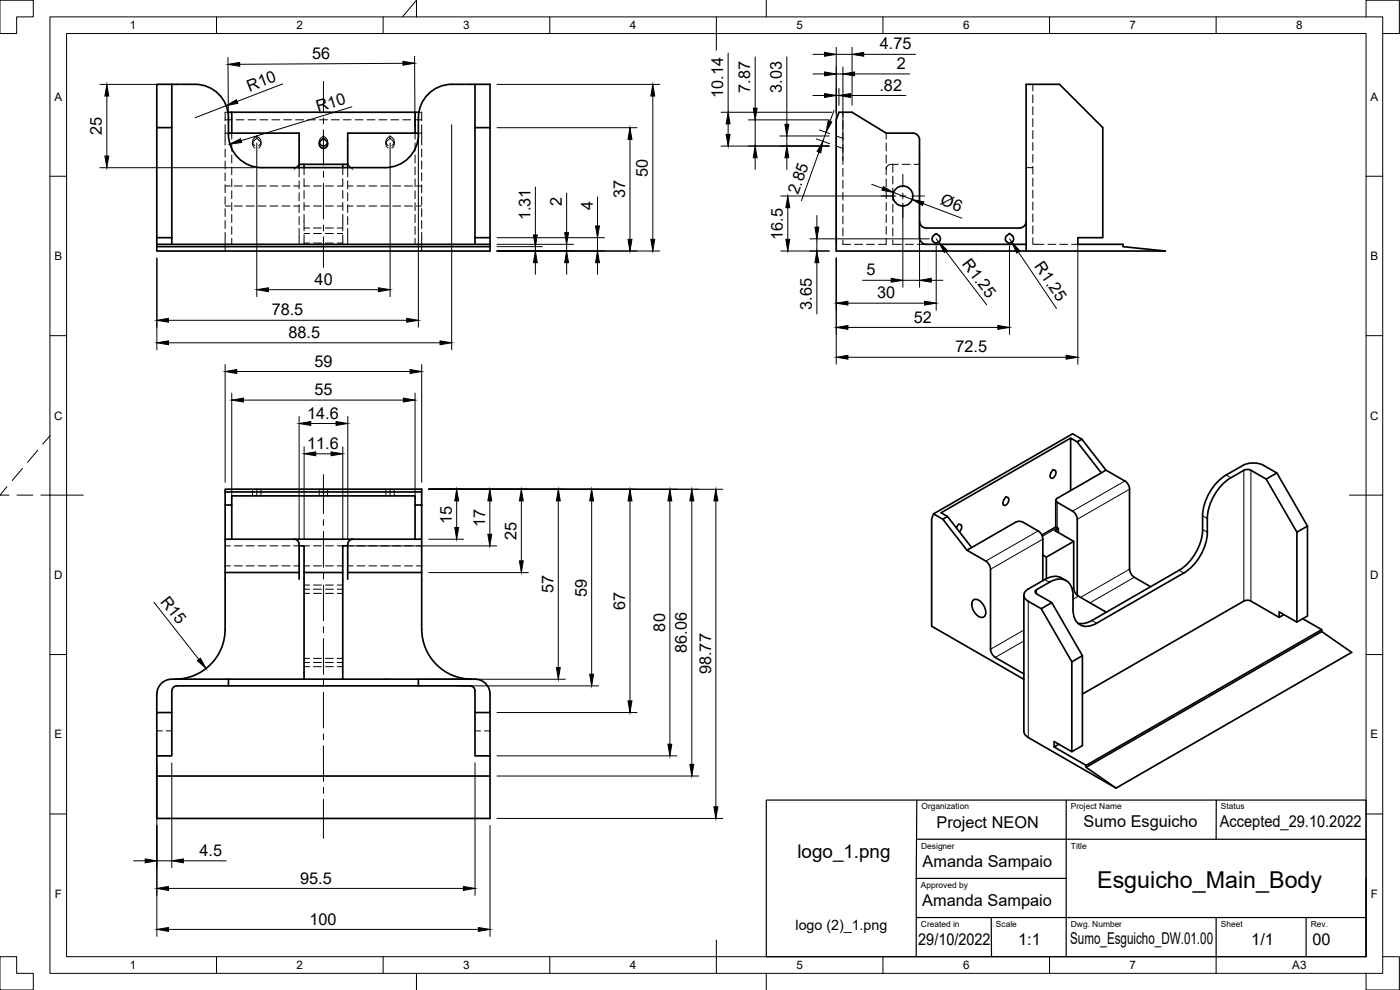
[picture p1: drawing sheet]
<svg xmlns="http://www.w3.org/2000/svg" width="420mm" height="297mm" viewBox="0 0 420 297" stroke-linecap="round" stroke-linejoin="round" font-family="sans-serif">
<!-- layer: Hidden -->
<g fill="none" stroke="#000" stroke-width=".3">
<path d="M67.6 39.9v3.6M67.6 39.9h1M67.6 37.4v2.5M67.6 35.9h2.1M68.4 33.7h-.8v2.5M69.6 39.9v1.8M70.9 35.9h2.3M74.4 35.9h2.4M78 35.9h2.4M81.6 35.9h2.4M85.2 35.9h2.3M88.7 35.9h2.4"/>
<path d="M92.3 35.9h2.4M95.9 35.9h2.4M99.4 35.9h2.4M103 35.9h2.4M106.6 35.9h2.4M110.2 35.9h2.3M113.7 35.9h2.4M117.3 35.9h2.4M120.9 35.9h2.4M124.4 35.9h2.2M124.6 39.9v1.8M125.6 39.9h1v3.6"/>
<path d="M125.7 33.7h.9v2.5M126.6 37.4v2.5M253 33.7v1.3M253 36.2v2.4M253 39.8v2.4M266 39.9v1.8M310 25.3v2M310 28.5v2.3M310 32v2.4M310 35.6v2.4M310 39.2v2.4M67.6 44.7v2.4"/>
<path d="M67.6 48.3v2.4M67.6 51.9v2.4M67.6 55.4v2.4M67.6 59v2.4M67.6 55.8h1.5M69.6 42.9v2.4M69.6 46.5v2.4M69.6 50.1v2.4M69.6 53.7v2.3M69.6 57.2v2.4M70.3 55.8h2.4M73.9 55.8h2.4"/>
<path d="M75.8 42.5v.7M76.5 43.7a1.36 1.36 0 0 1-.2-2.2l.8-.7v.7l.7 .7a1.35 1.35 0 0 1-.2 2.2M77.1 40.8l.7 .7a1.35 1.35 0 0 1-.2 2.2M77.1 41.5l-.8 .7a1.38 1.38 0 0 0 .2 2.2M77.5 55.8h2.3M78.3 42.5v.7M81 55.8h2.4M84.6 55.8h2.4M88.2 55.8h1.6M89.8 49.3l-1.5 1.5M89.8 50.3v2.8M89.8 54.3v2.3"/>
<path d="M89.8 57.8v2.4M91.2 50.3v2.1M91.2 53.6v2.4M91.2 57.2v2.3M91.2 55.8h1.7M94.1 55.8h2.4M95.8 42.5v.7M97.1 41.5v-.7l-1.1 1.1-.1 .9M97.1 40.8l1 1.1 .2 .9M97.7 55.8h2.3M98.3 42.5v.7M101.2 55.8h1.7"/>
<path d="M102.9 50.3v2.1M102.9 53.6v2.4M102.9 57.2v2.3M104.4 49.3l1.5 1.5M104.4 50.3v2.8M104.4 54.3v2.3M104.4 57.8v2.4M104.4 55.8h1.5M107.1 55.8h2.4M110.7 55.8h2.4M114.3 55.8h2.3M115.8 42.5v.7"/>
<path d="M116.5 43.7a1.36 1.36 0 0 1-.2-2.2l.8-.7v.7l-.8 .7a1.35 1.35 0 0 0 .2 2.2M117.1 40.8l.7 .7a1.38 1.38 0 0 1-.2 2.2M117.1 41.5l.7 .7a1.38 1.38 0 0 1-.2 2.2M117.8 55.8h2.4M118.3 42.5v.7M121.4 55.8h2.4M124.6 42.9v2.4M124.6 46.5v2.4M124.6 50.1v2.4M124.6 53.7v2.3M124.6 57.2v2.4M125 55.8h1.6"/>
<path d="M126.6 44.7v2.4M126.6 48.3v2.4M126.6 51.9v2.4M126.6 55.4v2.4M126.6 59v2.4M251 40.8l2 .7M251 43.8l2 .7M253 43.4v2.3M253 47v2.3M253 50.5v2.4M253 54.1v2.4M253 57.7v2.4"/>
<path d="M266 42.9v2.4M266 46.5v2.4M266 50.1v2.4M266 53.7v2.3M266 57.2v2.4M267.9 49.3a1.6 1.6 0 0 0-1.9 1.5M267.9 49.3h1.7M267.9 49.3v2.4M267.9 52.9v2.4M267.9 56.4v3.7M270.8 49.3h2.4M274.3 49.3h1.6"/>
<path d="M308 50.3h2M310 42.8v2.3M310 46.3v2.4M310 49.9v2.4M310 53.5v2.4M310 57.1v2.3M67.6 69.7v5.6M67.6 62.6v2.4M67.6 66.2v2.3M67.6 61.8h1.5M69.6 60.8v2.4M69.6 64.4v2.4"/>
<path d="M69.6 68v2.3M69.6 71.5v1.8M70.3 61.8h2.4M73.9 61.8h2.4M77.5 61.8h2.3M81 61.8h2.4M84.6 61.8h2.4M88.2 61.8h1.6M89.8 68.5v4.8M89.8 61.4v2.4M89.8 65v2.4M91.2 68.4h1.7"/>
<path d="M91.2 60.7v2.4M91.2 64.3v5M91.2 70.4v2.9M91.2 70.1h1.7M91.2 72.9h1.7M91.2 61.8h1.7M94.1 68.4h2.4M94.1 70.1h2.4M94.1 72.9h2.4M94.1 61.8h2.4M97.7 68.4h2.3M97.7 70.1h2.3"/>
<path d="M97.7 72.9h2.3M97.7 61.8h2.3M101.2 68.4h1.7M101.2 70.1h1.7M101.2 72.9h1.7M101.2 61.8h1.7M102.9 60.7v2.4M102.9 64.3v5M102.9 70.4v2.9M104.4 68.5v4.8M104.4 61.4v2.4M104.4 65v2.4"/>
<path d="M104.4 61.8h1.5M107.1 61.8h2.4M110.7 61.8h2.4M114.3 61.8h2.3M117.8 61.8h2.4M121.4 61.8h2.4M124.6 60.8v2.4M124.6 64.4v2.4M124.6 68v2.3M124.6 71.5v1.8M125 61.8h1.6M126.6 69.7v5.6"/>
<path d="M126.6 62.6v2.4M126.6 66.2v2.3M253 72v1.3h2.3M253 61.2v2.4M253 64.8v2.4M253 68.4v2.4M256.5 73.3h2.4M260.1 73.3h2.3M266 71.5v1.8h-2.4M266 60.8v2.4M266 64.4v2.4M266 68v2.3"/>
<path d="M267.9 72v1.3h2.7M267.9 61.3v2.4M267.9 64.9v2.4M267.9 68.4v2.4M271.8 73.3h2.4M275.3 73.3h2.7M310 71.3v2h3.3M310 60.6v2.4M310 64.2v2.4M310 67.8v2.4M314.5 73.3h2.4M318.1 73.3h2.3"/>
<path d="M321.6 73.3h1.9M75.8 146.8v2M77.1 146.8v2M78.3 146.8v2M95.8 146.8v2M97 146.8v2M98.3 146.8v2M115.8 146.8v2M117.1 146.8v2M118.3 146.8v2M67.6 169.8h1.5M67.6 163.8h1.5"/>
<path d="M70.3 169.8h2.4M70.3 163.8h2.4M73.9 169.8h2.4M73.9 163.8h2.4M77.5 169.8h2.3M77.5 163.8h2.3M81 169.8h2.4M81 163.8h2.4M84.6 169.8h2.4M84.6 163.8h2.4M88.2 169.8h1.6M88.2 163.8h1.6"/>
<path d="M91.2 176.8h1.7M91.2 178h1.7M91.2 175.5h1.7M91.2 169.8h1.7M91.2 163.8h1.7M94.1 176.8h2.4M94.1 178h2.4M94.1 175.5h2.4M94.1 169.8h2.4M94.1 163.8h2.4M97.7 176.8h2.3M97.7 178h2.3"/>
<path d="M97.7 175.5h2.3M97.7 169.8h2.3M97.7 163.8h2.3M101.2 176.8h1.7M101.2 178h1.7M101.2 175.5h1.7M101.2 169.8h1.7M101.2 163.8h1.7M104.4 169.8h1.5M104.4 163.8h1.5M107.1 169.8h2.4M107.1 163.8h2.4"/>
<path d="M110.7 169.8h2.4M110.7 163.8h2.4M114.3 169.8h2.3M114.3 163.8h2.3M117.8 169.8h2.4M117.8 163.8h2.4M121.4 169.8h2.4M121.4 163.8h2.4M125 169.8h1.6M125 163.8h1.6M91.2 198.8h1.7M91.2 197.5h1.7"/>
<path d="M94.1 198.8h2.4M94.1 197.5h2.4M97.7 198.8h2.3M97.7 197.5h2.3M101.2 198.8h1.7M101.2 197.5h1.7M47.1 219.3h1.6M49.9 219.3h1.7M91.2 200h1.7M94.1 200h2.4M97.7 200h2.3M101.2 200h1.7"/>
<path d="M142.6 219.3h1.6M145.4 219.3h1.7"/>
</g>
<!-- layer: Visible -->
<g fill="none" stroke="#000" stroke-width=".51">
<path d="M47.1 25.3h4.5v13h-4.5zM47.1 38.3v35M51.6 25.3h1.5a19.6 19.6 0 0 1 9.1 .7 10 10 0 0 1 6.4 9.3 18.6 18.6 0 0 0 .6 8.6 10 10 0 0 0 9.4 6.4h37a10 10 0 0 0 10-10 18.6 18.6 0 0 1 .7-8.6 10 10 0 0 1 9.3-6.4h7M51.6 38.3v35M68.4 33.7h57.3M68.6 39.9h21.2v10.4M69.6 33.7v6.2M124.6 33.7v6.2M125.6 39.9h-21.2v10.4M142.6 25.3v13h4.5M142.6 25.3h4.5v48M142.6 38.3v35"/>
<path d="M274 39.9h-8l-10.3-6.2h-3.9l-.8 2.2v39.4h98.7l-12.7-1.3v-.7h-13.5v-2h7.5v-33l-13-13h-10v50M274 39.9a2 2 0 0 1 2 2l-.1 29.4M89.8 49.3h14.6M91.2 49.3v1M95.9 42.8a1.24 1.24 0 0 0 1.2 1 1.24 1.24 0 0 0 1.2-1M96.3 42.2l.8-.7a1.84 1.84 0 0 1 1.2 2.1 1.29 1.29 0 0 1-2 .6 1.29 1.29 0 0 1 0-2zM102.9 49.3v1M47.1 73.3v.7h100M47.1 73.3h100M47.1 71.3h4.5M142.6 71.3h4.5M147.1 73.3v2h-100v-1.3"/>
<path d="M276 71.3a2 2 0 0 0 2 2h30M280.2 70.7l.8-.6a1.82 1.82 0 0 1 1.2 1.6 1.26 1.26 0 0 1-1.8 1.1 1.26 1.26 0 0 1-.2-2.1zM302.2 70.7l.8-.6 .7 .6M303.8 70.7a1.26 1.26 0 0 1 .1 1.8 1.26 1.26 0 0 1-1.9 0 1.26 1.26 0 0 1 .2-1.8M308 66.4a2.04 2.04 0 0 1-2 2h-28a2 2 0 0 1-2-2M321.3 131.5l-38.9 22.3 2 1.2M323.3 132.6l1.4-.8 7.2 9.3-1.4 .8zM323.3 132.6l-2-1.1v15.7M324.7 131.8l-2.8-1.6-41.7 24-.6 1.5v32.2l27.7 15.9M372.9 139.7a23.5 23.5 0 0 0-7.7 5.1 15.8 15.8 0 0 0-4.3 10v4.1M372.9 139.7a7 7 0 0 1 6.4 0M379.3 139.7l3.9 2.2-3.2 1.8-5-2.8h-.9l-.8 .2"/>
<path d="M67.6 146.8h59v.8h-59zM67.6 147.6v3.9M69.6 151.5v-2.7h55v2.7M124.6 151.5h2v10.3h-2zM126.6 147.6v3.9M280.2 154.2l2.8 1.6M287.2 158.1l.5-.9a1.14 1.14 0 0 1 .9 .9 1.14 1.14 0 0 1-.4 1.2l-.3 .2M287.2 158l-.2 .3M301.9 149.1a1.22 1.22 0 0 1 .9 1 1.22 1.22 0 0 1-.7 1.2l-.2 .2a.64 .64 0 0 1-.8-.1 .64 .64 0 0 1-.1-.8zM311.6 159.3l-4.6-2.6-.9-.3-.9 .1-15 8.6 6 3.5 .7 .8 .3 .9 .1 24.5 .2 .9 .5 .9 .7 .6 8.6 5M311.6 159.3l1 1 .4 1.4v12.5M316.6 141.1l-.6-.2-.5 .9"/>
<path d="M316.6 141.1a1.52 1.52 0 0 1-1.1 2.4l-.4-.7 .4-1M316.8 150.1v8l-4.1 2.4M316.9 158.1l.7 .5v1.2M317.3 149.5l-.4 .5 .1 .5 5.3 3.1 .6 .8 .4 1v23.2M317.6 158.6l-1 .6 5.6 3.2-8.2 4.8-1-.7M330.5 141.9l-13.2 7.6M331.9 141.1l5.7 3.2M337.6 144.3l.7 .6 .7 1.4 .1 24.9 .3 1 .6 .7 5.3 3.1M360.9 158.9a15.6 15.6 0 0 1-7 12.2l-26.2 15.1M369.4 143.3a15.6 15.6 0 0 0-7.1 12.3 17.2 17.2 0 0 1-1.4 9.9l-2.1 3.3-2.6 2.5-27.1 15.7M373.3 141.1l-3.9 2.2M380 143.7l9.2 16 3.2-1.9"/>
<path d="M383.2 141.9l9.2 15.9M389.2 159.7v27M392.4 157.8v27l-3.2 1.9-5.3-3.1v1.6M67.6 161.8v-10.3h2v10.3M88.3 161.8a1.49 1.49 0 0 1 1.5 1.5v10.5M89.8 163.8h1.4v8h11.7v-8h1.5M89.8 171.8h-22.2v17a15 15 0 0 1-15 15M91.2 171.8v32M102.9 171.8v32M105.9 161.8a1.49 1.49 0 0 0-1.5 1.5v10.5M124.6 161.8h-57v10M126.6 171.8v17a15 15 0 0 0 15 15"/>
<path d="M126.6 161.8v10h-22.2M291.6 164.3l-7.2-9.3-1.4 .8 7.2 9.3M307.3 178.6v40.8l.2 .8 1.1 1.1 26.3 15.2M311.1 178.2l4.6 2.6M311.1 178.1l-.4-.7 .4-.5a13.4 13.4 0 0 1 6.8-3.2 4.2 4.2 0 0 1 4.1 5.1 12.8 12.8 0 0 0 .7 7.2 4.2 4.2 0 0 0 6.4 1M313.5 173.9l-4.9 2.8a1.93 1.93 0 0 0-1.3 1.9 1.93 1.93 0 0 0 1.3 1.8M314 167.2v6.4M318.5 173.4l1.4 .8M318.5 173.4a5 5 0 0 0-5 .5M322.2 162.4v14l.2 .9 .5 .9 .8 .7 8.3 4.8M291.9 180.2a1.8 1.8 0 0 1 2.8 .7 3.2 3.2 0 0 1 .5 4.2 3.2 3.2 0 0 1-3.4-2.6 2.66 2.66 0 0 1 .1-2.3zM308.6 180.4l3.9 2.2"/>
<path d="M312.5 182.6l3.2-1.8 9.1 15.9-3.1 1.9zM321.7 198.6v26.9M324.8 196.7v27l-3.1 1.8-5.3-3v1.6M327.7 186.2l-1.9 .8-1.2 .1-1.1-.1M373.3 180.3l-48.5 27.9M373.3 180.3l1.3-.2 .8 .2 8.5 4.9 1.4-.8M391 185.6l5.7 3.3-70.8 40.7-9.5-5.5 1.4-.8M396.7 188.9v.6l9 6.2-70.8 40.8-9-6.3M396.7 189.5l-70.8 40.7v-.6M47.1 213.8h4.5v13h-4.5zM51.6 207.3v6.5M68.6 205.8v-2h-17a4.5 4.5 0 0 0-4.5 4.5v5.5"/>
<path d="M68.6 203.8h57M125.6 205.8v-2h17a4.5 4.5 0 0 1 4.5 4.5v5.5h-4.5v-6.5a1.49 1.49 0 0 0-1.5-1.5h-88a1.49 1.49 0 0 0-1.5 1.5M142.6 213.8v13h4.5M147.1 213.8v13M47.1 226.8v6h100v-6M47.1 232.8v12.8h100v-12.8"/>
<circle cx="271" cy="58.8" r="3"/>
</g>
<!-- layer: Visible Narrow -->
<g fill="none" stroke="#000" stroke-width=".3">
<path d="M311.6 159.3l-15.8 9M317.3 150.7v7.7l-4.5 2.5M337.6 144.3l-15.7 9.1M339 146.8l-15.7 9M360.9 154.8l1.4 .8M360.9 158.9l1.4 .8M368 142.5l1.4 .8M373.3 141.1v39.2M375.4 141.1v39.2M311.1 176.9v1.3M313 161.8l-15.7 9M313.5 173.9l1.5 .8"/>
<path d="M322.2 176.4l-.4 .3M323.6 178.9l-1.6 .9M339 170.8l-14.7 8.4M340.4 173.2l-13.3 7.7M353.8 171.1l1.5 .8M307.3 189l-10 5.8M307.3 192.3l-8.6 5M308.6 180.4v40.9M327.7 186.2l1.4 .8"/>
</g>
<!-- layer: Border -->
<g fill="none" stroke="#000" stroke-width=".3">
<path d="M0 .1h10v5h-5v5h-5zM15 5.1h400v286.9h-400zM20 10.1h390v276.9h-390zM65 5.1v5M115 5.1v5M120.8 5.1l4.2-5v5M165 5.1v5M215 5.1v10M230 .1v5M265 5.1v5M315 5.1v5M365 5.1v5"/>
<path d="M410 5.1v-5h10v10h-5M15 52.9h5M410 52.9h5M15 100.7h5M410 100.7h5M11.3 135.1l-3 3.6M15 130.7l-2.2 2.6M2.1 146l-2.1 2.6h2.7M5.1 148.6h4.8M6.7 140.6l-3 3.6M12.3 148.6h12.7M405 148.6h10"/>
<path d="M15 196.4h5M410 196.4h5M15 244.2h5M410 244.2h5M0 287h5v5h5v5h-10zM65 287v5M115 287v5M125 292v5M165 287v5M215 282.1v9.9M230 292v5M265 287v5"/>
<path d="M315 287v5M365 287v5M415 287h5v10h-10v-5"/>
</g>
<!-- layer: TitleBlock -->
<path d="M230 240.1h180v46.9h-180zM275.1 251.8h134.9M275.1 240.1l-.1 23.5M320 240.1v23.5M365 240.1v11.7M275 263.6h45v23.4M275 263.6v23.4M275 275.3h135M297.5 275.3l.1 11.7M365 275.3v11.7M392 275.3v11.7M410 263.6v23.4" fill="none" stroke="#000" stroke-width=".36"/>
<!-- layer: FD_Dimensions -->
<g fill="none" stroke="#000" stroke-width=".3">
<path d="M68.4 17.2l.2 21M120.9 19l-49 .3M124.4 16.9l.1 21M218.5 15.9v17.8M226.6 17.1v15.4M236.1 17.1v20.2M244 16.3h3.5M251 14.2v59M251 16.3h4.7M255.7 14.2v17.4M259.2 16.3h15.6M30 25.3h21"/>
<path d="M32.1 28.8v18M67.9 31.7l-9.3 3.6M84.8 25.2l-13.6 5.2M105.6 32.1l-33.3 10.1M125.6 37.4v60.8M135.6 37.4v67.6M149.2 25.3h48.8M149.2 38.3h42M195.9 28.8v43M216.4 33.7h33.3M218.5 37.2v3.1M224.5 36h24.4"/>
<path d="M226.6 36v7.8M244 28.6h3.5M244 22.2h3.5M245.9 39l3.1 1.1M247.9 39.7l-.9 2.7M250.3 33.1l-1.2 3.3M251 28.6h.8M251 22.2h2M251.8 26.6v5M253 20.1v28M255.3 28.6h16.6M256.5 22.2h16.5"/>
<path d="M30 50.3h46.5M77.1 42.9v46.1M117.1 42.9v46.1M160.7 56.1v14.4M170.1 57.9v11.9M179.3 59.1v8.7M189.1 41.8v30M216.4 43.8h32.5M226.6 47.3v3.5M234 40.8h14.9M234.3 58.8h34.6M236.1 40.8v3"/>
<path d="M236.1 47.3v3.5M245 41.7l4 1.4M245.8 45.7l-5.3 14.5M261.6 55.3l3.3 1.2M268.2 57.7l5.6 2.2M276 44.1v42.1M47.1 77.4v27.6M149.2 75.3h48.8M149.2 71.3h32.2M149.2 73.3h22.9M149.2 74h13.6M160.7 74v1.3"/>
<path d="M160.7 78.8v3.5M170.1 73.3v2M170.1 78.8v3.5M179.3 71.3v4M179.3 78.8v3.5M234.3 75.3h14.6M236.4 62.3v9.5M243.1 71.7h35.8M245.2 64.7v3.5M245.2 71.7v3.6M245.2 78.8v15.4M251 77.4v31.9"/>
<path d="M271 60.9v25.3M277.1 61.1l11.5 4.4M281 73.8v19.3M281 71.7l.7 1M283.8 75.4l12.3 16.1M303 73.8v26.5M303 71.7l.7 1M305.6 75.6l11.5 17M323.5 73.4v35.9M50.6 96.1h71.5M80.6 86.9h33M254.5 98.2h45"/>
<path d="M254.5 91h23M258.8 84.1h8.7M271 84.1h5M279.5 84.1h3.5M50.6 102.9h81.5M67.6 109.4v35.3M69.6 117.9v31.5M71.1 111.5h52M124.6 117.9v31.5M126.6 109.4v35.3M254.5 107.2h65.5M73.1 120h48"/>
<path d="M89.8 125v36.7M91.3 134.1v27.6M93.3 127.1h7.6M94.8 136.2h4.6M102.9 134.1v27.6M104.4 125v36.7M128.7 146.8h88.2M137.1 150.3v8M147 150.3v10M156.5 150.3v18M167.6 150.3v50M177.6 150.3v52"/>
<path d="M189.1 150.3v60M201 150.3v73M207.6 150.3v79M214.8 150.3v91.8M105 163.8h44.1M128.7 171.8h29.9M128.7 161.8h10.5M46.2 180.7l13.5 17.1M127.7 203.8h42M137.7 205.8h42M149.2 213.8h42M47.1 228.9v52.1"/>
<path d="M51.6 228.9v31.5M142.6 228.9v39.8M149.2 232.8h60.5M149.2 226.8h53.9M40.1 258.3h3.5M47.1 258.3h4.5M55.1 258.3h12.8M147.1 247.7v33.3M149.2 245.6h67.7M50.6 278.9h93M50.6 266.6h88.5"/>
</g>
<g fill="#000" stroke="#000" stroke-width=".3">
<path d="M68.4 19.3l3.5-.6v1.2zM120.9 18.4l3.5 .6-3.5 .6zM247.5 15.7l3.5 .6-3.5 .6zM255.7 16.3l3.5-.6v1.2zM32.1 25.3l.5 3.5h-1.1zM67.9 31.7l3.1-1.8 .4 1.1zM195.9 25.3l.6 3.5h-1.2zM218.5 33.7l.6 3.5h-1.2zM226.1 32.5h1.1l-.6 3.5zM235.6 37.3h1.1l-.6 3.5zM247.5 28.1l3.5 .5-3.5 .6zM247.5 21.6l3.5 .6-3.5 .6z"/>
<path d="M248.6 36.2l1 .4-1.7 3.1zM251.8 28.6l3.5-.5v1.1zM253 22.2l3.5-.6v1.2zM31.5 46.8h1.1l-.5 3.5zM69 43.2l3.2-1.6 .3 1.2zM189.1 38.3l.6 3.5h-1.2zM217.9 40.3h1.2l-.6 3.5zM226.6 43.8l.6 3.5h-1.1zM236.1 43.8l.6 3.5h-1.1zM247 42.4l-.7 3.5-1.1-.4zM265.1 56l3.1 1.7-3.5-.6zM160.7 75.3l.5 3.5h-1.1z"/>
<path d="M160.1 70.5h1.1l-.5 3.5zM170.1 75.3l.5 3.5h-1.1zM169.5 69.8h1.1l-.5 3.5zM179.3 75.3l.6 3.5h-1.2zM178.7 67.8h1.2l-.6 3.5zM188.5 71.8h1.2l-.6 3.5zM195.3 71.8h1.2l-.6 3.5zM236.4 58.8l.6 3.5h-1.2zM235.8 71.8h1.2l-.6 3.5zM244.6 68.2h1.1l-.5 3.5zM245.2 75.3l.5 3.5h-1.1zM273.8 59.9l3.5 .7-.5 1z"/>
<path d="M281.7 72.7l2.6 2.4-.9 .7zM303.7 72.7l2.4 2.6-1 .6zM47.1 96.1l3.5-.6v1.2zM77.1 86.9l3.5-.6v1.2zM113.6 86.3l3.5 .6-3.5 .6zM122.1 95.5l3.5 .6-3.5 .6zM251 98.2l3.5-.6v1.2zM251 91l3.5-.6v1.1zM267.5 83.5l3.5 .6-3.5 .6zM277.5 90.4l3.5 .6-3.5 .5zM276 84.1l3.5-.6v1.2zM299.5 97.6l3.5 .6-3.5 .6z"/>
<path d="M47.1 102.9l3.5-.6v1.1zM67.6 111.5l3.5-.6v1.2zM69.6 120l3.5-.5v1.1zM121.1 119.5l3.5 .5-3.5 .6zM123.1 110.9l3.5 .6-3.5 .6zM132.1 102.3l3.5 .6-3.5 .5zM251 107.2l3.5-.6v1.2zM320 106.6l3.5 .6-3.5 .6zM89.8 127.1l3.5-.6v1.1zM91.3 136.2l3.5-.6v1.1zM99.4 135.6l3.5 .6-3.5 .5zM100.9 126.5l3.5 .6-3.5 .5z"/>
<path d="M136.5 158.3h1.1l-.5 3.5zM137.1 146.8l.5 3.5h-1.1zM147 146.8l.6 3.5h-1.2zM156.5 146.8l.5 3.5h-1.1zM167.6 146.8l.5 3.5h-1.1zM177.6 146.8l.5 3.5h-1.1zM189.1 146.8l.6 3.5h-1.2zM201 146.8l.6 3.5h-1.2zM207.6 146.8l.6 3.5h-1.2zM214.8 146.8l.6 3.5h-1.2zM146.4 160.3h1.2l-.6 3.5zM155.9 168.3h1.1l-.5 3.5z"/>
<path d="M59.2 198.2l.9-.7 1.7 3.1zM167 200.3h1.1l-.5 3.5zM177 202.3h1.1l-.5 3.5zM188.5 210.3h1.2l-.6 3.5zM200.4 223.3h1.2l-.6 3.5zM207 229.3h1.2l-.6 3.5zM43.6 257.7l3.5 .6-3.5 .6zM51.6 258.3l3.5-.6v1.2zM214.2 242.1h1.2l-.6 3.5zM47.1 278.9l3.5-.6v1.1zM47.1 266.6l3.5-.6v1.2zM139.1 266l3.5 .6-3.5 .6z"/>
<path d="M143.6 278.3l3.5 .6-3.5 .5z"/>
</g>
<!-- layer: Smart Centers -->
<g fill="none" stroke="#000" stroke-width=".3">
<path d="M97.1 24.4v9.2M97.1 35.4v1.7M97.1 38.9v10.7M97.1 51.4v1.8M97.1 55v10.7M264.5 58.8h3.8M270.1 58.8h1.8M271 52.3v3.8M271 57.9v1.8M273.6 58.8h3.9M97.1 67.5v1.8M97.1 71.1v9.1"/>
<path d="M271 61.5v3.8M97.1 142.4v11.7M97.1 155.9v1.8M97.1 159.5v10.7M97.1 172v1.7M97.1 175.5v10.8M97.1 188v1.8M97.1 191.6v10.7M97.1 204.1v1.8M97.1 207.7v10.7M97.1 220.2v1.8M97.1 223.8v10.7"/>
<path d="M97.1 236.2v1.8M97.1 239.8v11.7"/>
</g>
<text font-size="7" x="329.3" y="266.5">Esguicho_Main_Body</text>
<text font-size="5.6" x="239.3" y="257.5">logo_1.png</text>
<g font-size="4.9">
<text x="93.7" y="17.7">56</text>
<text x="264.1" y="14.8">4.75</text>
<text x="269.2" y="20.8">2</text>
<text x="74.8" y="27.5" transform="rotate(-21 74.8 27.5)">R10</text>
<text x="217.1" y="29.3" transform="rotate(-90 217.1 29.3)">10.14</text>
<text x="225.2" y="27.8" transform="rotate(-90 225.2 27.8)">7.87</text>
<text x="234.7" y="27.8" transform="rotate(-90 234.7 27.8)">3.03</text>
<text x="263.9" y="27.2">.82</text>
<text x="95.5" y="33.6" transform="rotate(-17 95.5 33.6)">R10</text>
<text x="30.6" y="40.5" transform="rotate(-90 30.6 40.5)">25</text>
<text x="194.5" y="53" transform="rotate(-90 194.5 53)">50</text>
<text x="187.6" y="59.5" transform="rotate(-90 187.6 59.5)">37</text>
<text x="239.6" y="58.6" transform="rotate(-70 239.6 58.6)">2.85</text>
<text x="168.7" y="61.8" transform="rotate(-90 168.7 61.8)">2</text>
<text x="177.9" y="63" transform="rotate(-90 177.9 63)">4</text>
<text x="282" y="61.3" transform="rotate(21 282 61.3)">Ø6</text>
<text x="159.2" y="66.1" transform="rotate(-90 159.2 66.1)">1.31</text>
<text x="235" y="72" transform="rotate(-90 235 72)">16.5</text>
<text x="260" y="82.6">5</text>
<text x="288.6" y="79.3" transform="rotate(53 288.6 79.3)">R1.25</text>
<text x="310.3" y="79.9" transform="rotate(56 310.3 79.9)">R1.25</text>
<text x="94.4" y="85.5">40</text>
<text x="263.2" y="89.5">30</text>
<text x="81.5" y="94.6">78.5</text>
<text x="243.7" y="93" transform="rotate(-90 243.7 93)">3.65</text>
<text x="86.6" y="101.4">88.5</text>
<text x="274.3" y="96.8">52</text>
<text x="286.7" y="105.7">72.5</text>
<text x="94.3" y="110">59</text>
<text x="94.3" y="118.6">55</text>
<text x="92.2" y="125.6">14.6</text>
<text x="92.2" y="134.7">11.6</text>
<text x="135.6" y="157.2" transform="rotate(-90 135.6 157.2)">15</text>
<text x="145.6" y="158.2" transform="rotate(-90 145.6 158.2)">17</text>
<text x="155" y="162" transform="rotate(-90 155 162)">25</text>
<text x="166.1" y="178" transform="rotate(-90 166.1 178)">57</text>
<text x="176.1" y="179" transform="rotate(-90 176.1 179)">59</text>
<text x="48" y="180.6" transform="rotate(52 48 180.6)">R15</text>
<text x="187.6" y="183" transform="rotate(-90 187.6 183)">67</text>
<text x="199.6" y="189.5" transform="rotate(-90 199.6 189.5)">80</text>
<text x="206.2" y="195.9" transform="rotate(-90 206.2 195.9)">86.06</text>
<text x="213.4" y="202.3" transform="rotate(-90 213.4 202.3)">98.77</text>
<text x="281.1" y="248.4">Project NEON</text>
<text x="325.2" y="248.2">Sumo Esguicho</text>
<text x="366.1" y="248.2">Accepted_29.10.2022</text>
<text x="59.9" y="256.8">4.5</text>
<text x="276.9" y="260.1">Amanda Sampaio</text>
<text x="90" y="265.1">95.5</text>
<text x="276.8" y="271.9">Amanda Sampaio</text>
<text x="92.8" y="277.4">100</text>
<text x="275.6" y="283.6">29/10/2022</text>
<text x="305.6" y="283.6">1:1</text>
<text x="321.2" y="283.3">Sumo_Esguicho_DW.01.00</text>
<text x="375.5" y="283.6">1/1</text>
<text x="393.9" y="283.6">00</text>
</g>
<text font-size="4.3" x="238.8" y="279.2">logo (2)_1.png</text>
<g font-size="3.5">
<text x="39" y="8.8">1</text>
<text x="89" y="8.8">2</text>
<text x="139" y="8.8">3</text>
<text x="189" y="8.8">4</text>
<text x="239" y="8.8">5</text>
<text x="289" y="8.8">6</text>
<text x="339" y="8.8">7</text>
<text x="389" y="8.8">8</text>
<text x="16.3" y="30.2">A</text>
<text x="411.3" y="30.2">A</text>
<text x="16.3" y="78">B</text>
<text x="411.3" y="78">B</text>
<text x="16.2" y="125.9">C</text>
<text x="411.2" y="125.9">C</text>
<text x="16.2" y="173.7">D</text>
<text x="411.2" y="173.7">D</text>
<text x="16.3" y="221.6">E</text>
<text x="411.3" y="221.6">E</text>
<text x="16.4" y="269.4">F</text>
<text x="411.4" y="269.4">F</text>
<text x="39" y="290.8">1</text>
<text x="89" y="290.8">2</text>
<text x="139" y="290.8">3</text>
<text x="189" y="290.8">4</text>
<text x="239" y="290.8">5</text>
<text x="289" y="290.8">6</text>
<text x="339" y="290.8">7</text>
<text x="387.8" y="290.8">A3</text>
</g>
<g font-size="2.5">
<text x="276.6" y="242.9">Organization</text>
<text x="321.4" y="242.9">Project Name</text>
<text x="366.4" y="242.9">Status</text>
<text x="276.5" y="254.6">Designer</text>
<text x="321.4" y="254.6">Title</text>
<text x="276.4" y="266.3">Approved by</text>
<text x="276.4" y="278.1">Created in</text>
<text x="298.9" y="278.1">Scale</text>
<text x="321.4" y="278.1">Dwg. Number</text>
<text x="366.4" y="278.1">Sheet</text>
<text x="393.4" y="278.1">Rev.</text>
</g>
</svg>
